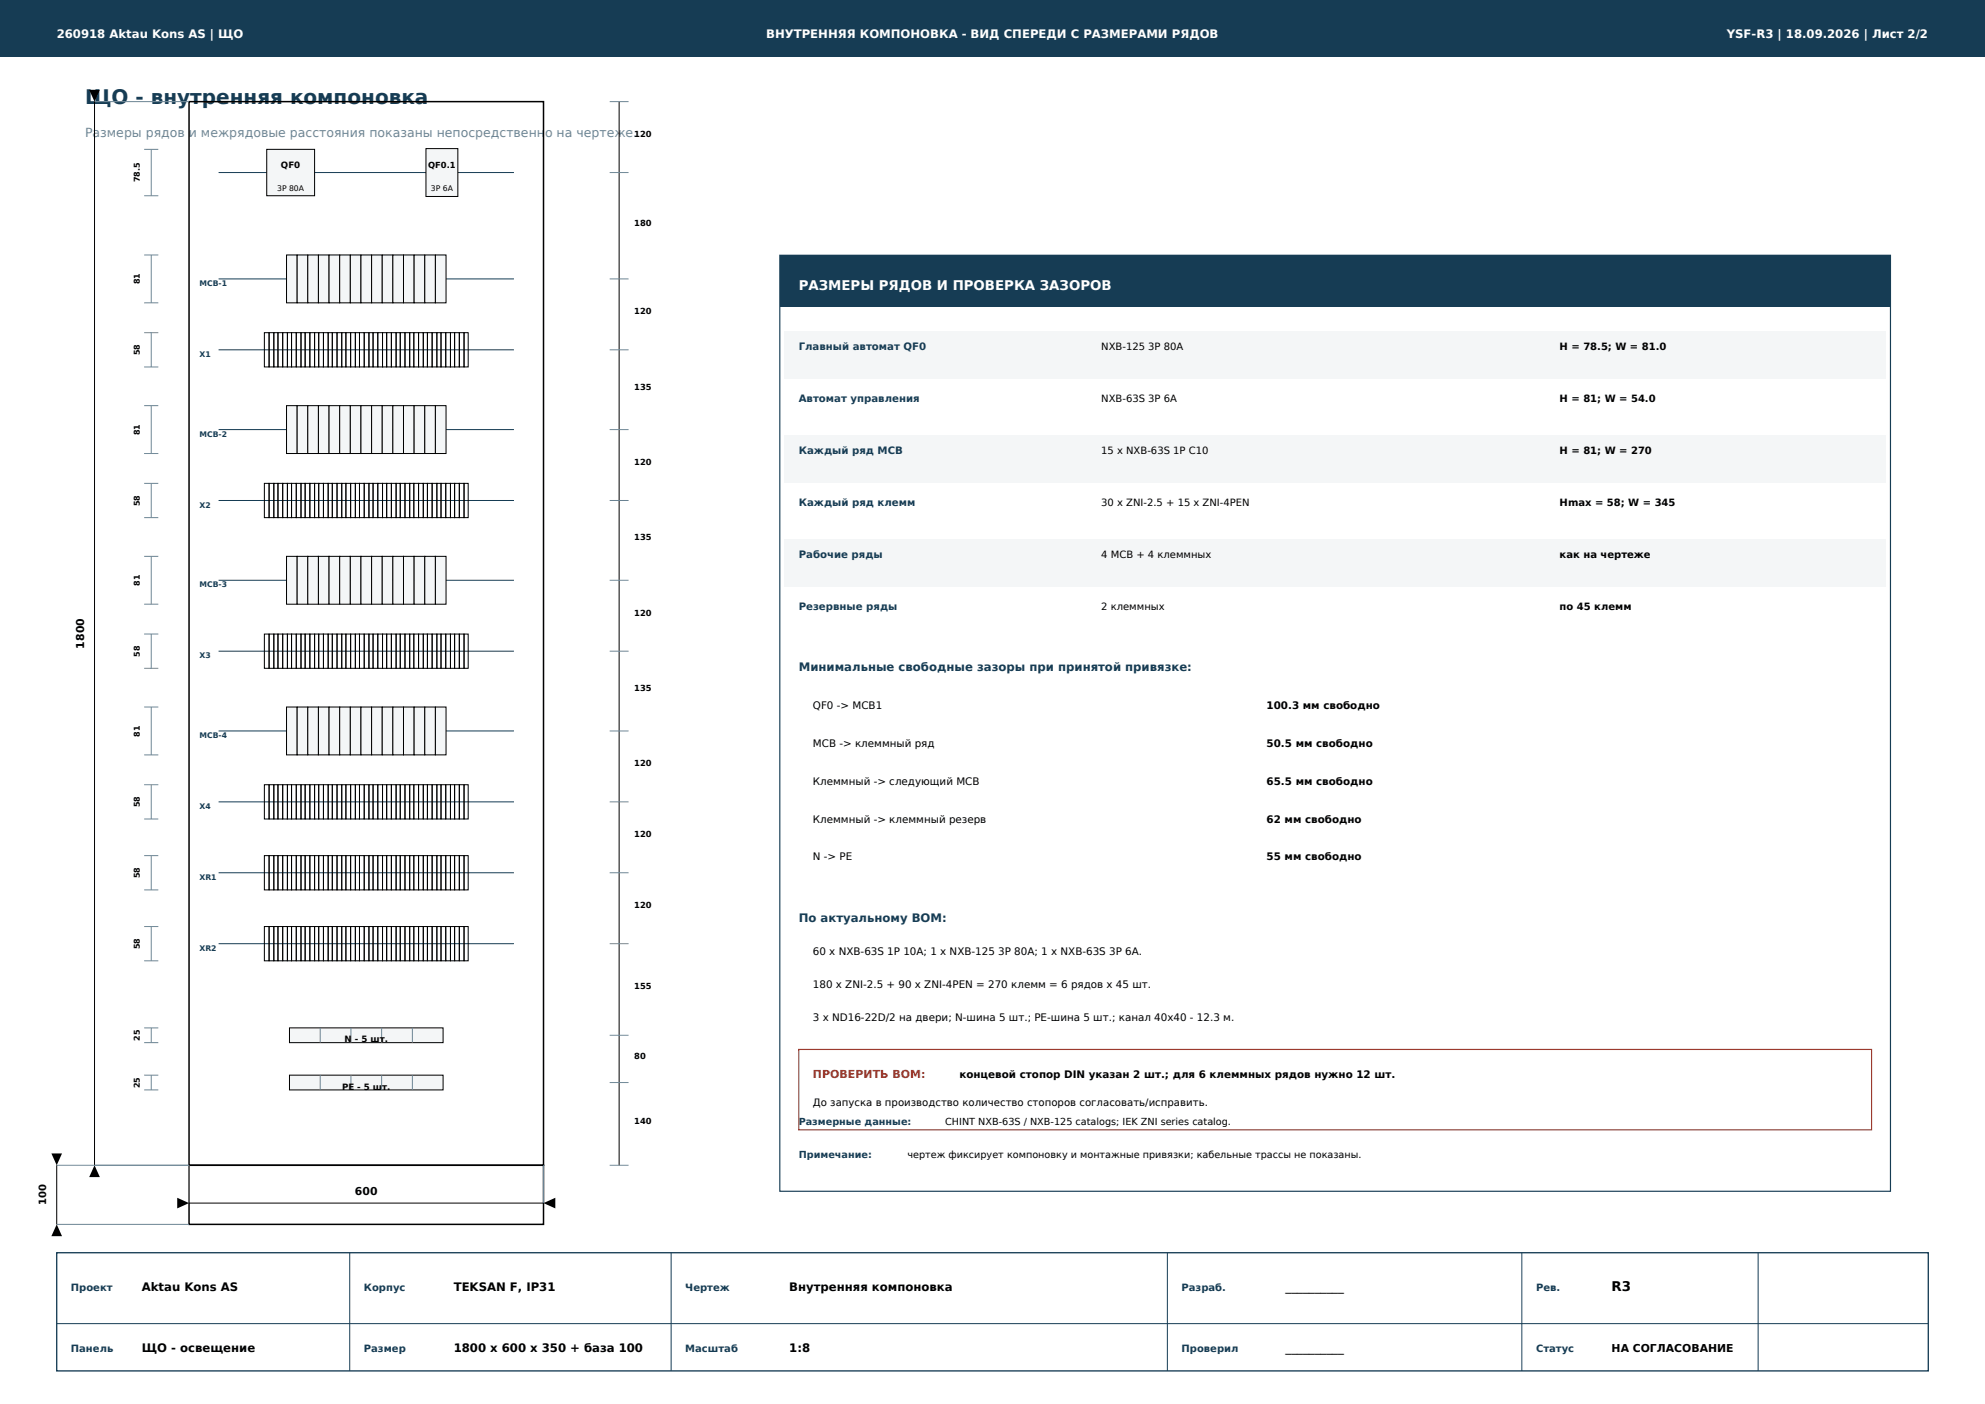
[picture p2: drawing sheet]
<svg xmlns="http://www.w3.org/2000/svg" width="420mm" height="297mm" viewBox="0 0 420 297" stroke-linecap="round" stroke-linejoin="round" font-family="sans-serif">
<path d="M0 0h420v12h-420z" fill-rule="evenodd" fill="#163c54"/>
<path d="M40 21.5h75v225h-75zM40 246.5h75v12.5h-75z" fill="none" stroke="#000" stroke-width=".32"/>
<path d="M46.3 36.5h62.4" fill="none" stroke="#163c54" stroke-width=".21"/>
<g fill="#f4f6f7" stroke="#000" stroke-width=".21">
<path d="M56.4 31.6h10.2v9.8h-10.2z" fill-rule="evenodd"/>
<path d="M90.1 31.4h6.8v10.2h-6.8z" fill-rule="evenodd"/>
</g>
<path d="M46.3 59h62.4" fill="none" stroke="#163c54" stroke-width=".21"/>
<g fill="#f4f6f7" stroke="#000" stroke-width=".21">
<path d="M60.6 53.9h2.3v10.2h-2.3z" fill-rule="evenodd"/>
<path d="M62.9 53.9h2.2v10.2h-2.2z" fill-rule="evenodd"/>
<path d="M65.1 53.9h2.3v10.2h-2.3z" fill-rule="evenodd"/>
<path d="M67.4 53.9h2.2v10.2h-2.2z" fill-rule="evenodd"/>
<path d="M69.6 53.9h2.3v10.2h-2.3z" fill-rule="evenodd"/>
<path d="M71.9 53.9h2.2v10.2h-2.2z" fill-rule="evenodd"/>
<path d="M74.1 53.9h2.3v10.2h-2.3z" fill-rule="evenodd"/>
<path d="M76.4 53.9h2.2v10.2h-2.2z" fill-rule="evenodd"/>
<path d="M78.6 53.9h2.3v10.2h-2.3z" fill-rule="evenodd"/>
<path d="M80.9 53.9h2.2v10.2h-2.2z" fill-rule="evenodd"/>
<path d="M83.1 53.9h2.3v10.2h-2.3z" fill-rule="evenodd"/>
<path d="M85.4 53.9h2.2v10.2h-2.2z" fill-rule="evenodd"/>
<path d="M87.6 53.9h2.3v10.2h-2.3z" fill-rule="evenodd"/>
<path d="M89.9 53.9h2.2v10.2h-2.2z" fill-rule="evenodd"/>
<path d="M92.1 53.9h2.3v10.2h-2.3z" fill-rule="evenodd"/>
</g>
<path d="M46.3 74h62.4M46.3 90.9h62.4" fill="none" stroke="#163c54" stroke-width=".21"/>
<g fill="none" stroke="#000" stroke-width=".21">
<path d="M55.9 70.4h1v7.2h-1zM56.9 70.4h1v7.2h-1zM57.9 70.4h.9v7.2h-.9zM58.8 70.4h1v7.2h-1zM59.8 70.4h1v7.2h-1zM60.8 70.4h.9v7.2h-.9zM61.7 70.4h1v7.2h-1zM62.7 70.4h1v7.2h-1zM63.7 70.4h.9v7.2h-.9zM64.6 70.4h1v7.2h-1zM65.6 70.4h1v7.2h-1zM66.6 70.4h.8v7.2h-.8z"/>
<path d="M67.4 70.4h1v7.2h-1zM68.4 70.4h1v7.2h-1zM69.4 70.4h.9v7.2h-.9zM70.3 70.4h1v7.2h-1zM71.3 70.4h1v7.2h-1zM72.3 70.4h.9v7.2h-.9zM73.2 70.4h1v7.2h-1zM74.2 70.4h1v7.2h-1zM75.2 70.4h.9v7.2h-.9zM76.1 70.4h1v7.2h-1zM77.1 70.4h1v7.2h-1zM78.1 70.4h.8v7.2h-.8z"/>
<path d="M78.9 70.4h1v7.2h-1zM79.9 70.4h1v7.2h-1zM80.9 70.4h.9v7.2h-.9zM81.8 70.4h1v7.2h-1zM82.8 70.4h1v7.2h-1zM83.8 70.4h.9v7.2h-.9zM84.7 70.4h1v7.2h-1zM85.7 70.4h1v7.2h-1zM86.7 70.4h.9v7.2h-.9zM87.6 70.4h1v7.2h-1zM88.6 70.4h1v7.2h-1zM89.6 70.4h.8v7.2h-.8z"/>
<path d="M90.4 70.4h1v7.2h-1zM91.4 70.4h1v7.2h-1zM92.4 70.4h.9v7.2h-.9zM93.3 70.4h1v7.2h-1zM94.3 70.4h1v7.2h-1zM95.3 70.4h.9v7.2h-.9zM96.2 70.4h1v7.2h-1zM97.2 70.4h1v7.2h-1zM98.2 70.4h.9v7.2h-.9z"/>
</g>
<g fill="#f4f6f7" stroke="#000" stroke-width=".21">
<path d="M60.6 85.8h2.3v10.1h-2.3z" fill-rule="evenodd"/>
<path d="M62.9 85.8h2.2v10.1h-2.2z" fill-rule="evenodd"/>
<path d="M65.1 85.8h2.3v10.1h-2.3z" fill-rule="evenodd"/>
<path d="M67.4 85.8h2.2v10.1h-2.2z" fill-rule="evenodd"/>
<path d="M69.6 85.8h2.3v10.1h-2.3z" fill-rule="evenodd"/>
<path d="M71.9 85.8h2.2v10.1h-2.2z" fill-rule="evenodd"/>
<path d="M74.1 85.8h2.3v10.1h-2.3z" fill-rule="evenodd"/>
<path d="M76.4 85.8h2.2v10.1h-2.2z" fill-rule="evenodd"/>
<path d="M78.6 85.8h2.3v10.1h-2.3z" fill-rule="evenodd"/>
<path d="M80.9 85.8h2.2v10.1h-2.2z" fill-rule="evenodd"/>
<path d="M83.1 85.8h2.3v10.1h-2.3z" fill-rule="evenodd"/>
<path d="M85.4 85.8h2.2v10.1h-2.2z" fill-rule="evenodd"/>
<path d="M87.6 85.8h2.3v10.1h-2.3z" fill-rule="evenodd"/>
<path d="M89.9 85.8h2.2v10.1h-2.2z" fill-rule="evenodd"/>
<path d="M92.1 85.8h2.3v10.1h-2.3z" fill-rule="evenodd"/>
</g>
<path d="M46.3 105.9h62.4M46.3 122.8h62.4" fill="none" stroke="#163c54" stroke-width=".21"/>
<g fill="none" stroke="#000" stroke-width=".21">
<path d="M55.9 102.2h1v7.3h-1zM56.9 102.2h1v7.3h-1zM57.9 102.2h.9v7.3h-.9zM58.8 102.2h1v7.3h-1zM59.8 102.2h1v7.3h-1zM60.8 102.2h.9v7.3h-.9zM61.7 102.2h1v7.3h-1zM62.7 102.2h1v7.3h-1zM63.7 102.2h.9v7.3h-.9zM64.6 102.2h1v7.3h-1zM65.6 102.2h1v7.3h-1zM66.6 102.2h.8v7.3h-.8z"/>
<path d="M67.4 102.2h1v7.3h-1zM68.4 102.2h1v7.3h-1zM69.4 102.2h.9v7.3h-.9zM70.3 102.2h1v7.3h-1zM71.3 102.2h1v7.3h-1zM72.3 102.2h.9v7.3h-.9zM73.2 102.2h1v7.3h-1zM74.2 102.2h1v7.3h-1zM75.2 102.2h.9v7.3h-.9zM76.1 102.2h1v7.3h-1zM77.1 102.2h1v7.3h-1zM78.1 102.2h.8v7.3h-.8z"/>
<path d="M78.9 102.2h1v7.3h-1zM79.9 102.2h1v7.3h-1zM80.9 102.2h.9v7.3h-.9zM81.8 102.2h1v7.3h-1zM82.8 102.2h1v7.3h-1zM83.8 102.2h.9v7.3h-.9zM84.7 102.2h1v7.3h-1zM85.7 102.2h1v7.3h-1zM86.7 102.2h.9v7.3h-.9zM87.6 102.2h1v7.3h-1zM88.6 102.2h1v7.3h-1zM89.6 102.2h.8v7.3h-.8z"/>
<path d="M90.4 102.2h1v7.3h-1zM91.4 102.2h1v7.3h-1zM92.4 102.2h.9v7.3h-.9zM93.3 102.2h1v7.3h-1zM94.3 102.2h1v7.3h-1zM95.3 102.2h.9v7.3h-.9zM96.2 102.2h1v7.3h-1zM97.2 102.2h1v7.3h-1zM98.2 102.2h.9v7.3h-.9z"/>
</g>
<g fill="#f4f6f7" stroke="#000" stroke-width=".21">
<path d="M60.6 117.7h2.3v10.1h-2.3z" fill-rule="evenodd"/>
<path d="M62.9 117.7h2.2v10.1h-2.2z" fill-rule="evenodd"/>
<path d="M65.1 117.7h2.3v10.1h-2.3z" fill-rule="evenodd"/>
<path d="M67.4 117.7h2.2v10.1h-2.2z" fill-rule="evenodd"/>
<path d="M69.6 117.7h2.3v10.1h-2.3z" fill-rule="evenodd"/>
<path d="M71.9 117.7h2.2v10.1h-2.2z" fill-rule="evenodd"/>
<path d="M74.1 117.7h2.3v10.1h-2.3z" fill-rule="evenodd"/>
<path d="M76.4 117.7h2.2v10.1h-2.2z" fill-rule="evenodd"/>
<path d="M78.6 117.7h2.3v10.1h-2.3z" fill-rule="evenodd"/>
<path d="M80.9 117.7h2.2v10.1h-2.2z" fill-rule="evenodd"/>
<path d="M83.1 117.7h2.3v10.1h-2.3z" fill-rule="evenodd"/>
<path d="M85.4 117.7h2.2v10.1h-2.2z" fill-rule="evenodd"/>
<path d="M87.6 117.7h2.3v10.1h-2.3z" fill-rule="evenodd"/>
<path d="M89.9 117.7h2.2v10.1h-2.2z" fill-rule="evenodd"/>
<path d="M92.1 117.7h2.3v10.1h-2.3z" fill-rule="evenodd"/>
</g>
<path d="M46.3 137.8h62.4M46.3 154.6h62.4" fill="none" stroke="#163c54" stroke-width=".21"/>
<g fill="none" stroke="#000" stroke-width=".21">
<path d="M55.9 134.1h1v7.3h-1zM56.9 134.1h1v7.3h-1zM57.9 134.1h.9v7.3h-.9zM58.8 134.1h1v7.3h-1zM59.8 134.1h1v7.3h-1zM60.8 134.1h.9v7.3h-.9zM61.7 134.1h1v7.3h-1zM62.7 134.1h1v7.3h-1zM63.7 134.1h.9v7.3h-.9zM64.6 134.1h1v7.3h-1zM65.6 134.1h1v7.3h-1zM66.6 134.1h.8v7.3h-.8z"/>
<path d="M67.4 134.1h1v7.3h-1zM68.4 134.1h1v7.3h-1zM69.4 134.1h.9v7.3h-.9zM70.3 134.1h1v7.3h-1zM71.3 134.1h1v7.3h-1zM72.3 134.1h.9v7.3h-.9zM73.2 134.1h1v7.3h-1zM74.2 134.1h1v7.3h-1zM75.2 134.1h.9v7.3h-.9zM76.1 134.1h1v7.3h-1zM77.1 134.1h1v7.3h-1zM78.1 134.1h.8v7.3h-.8z"/>
<path d="M78.9 134.1h1v7.3h-1zM79.9 134.1h1v7.3h-1zM80.9 134.1h.9v7.3h-.9zM81.8 134.1h1v7.3h-1zM82.8 134.1h1v7.3h-1zM83.8 134.1h.9v7.3h-.9zM84.7 134.1h1v7.3h-1zM85.7 134.1h1v7.3h-1zM86.7 134.1h.9v7.3h-.9zM87.6 134.1h1v7.3h-1zM88.6 134.1h1v7.3h-1zM89.6 134.1h.8v7.3h-.8z"/>
<path d="M90.4 134.1h1v7.3h-1zM91.4 134.1h1v7.3h-1zM92.4 134.1h.9v7.3h-.9zM93.3 134.1h1v7.3h-1zM94.3 134.1h1v7.3h-1zM95.3 134.1h.9v7.3h-.9zM96.2 134.1h1v7.3h-1zM97.2 134.1h1v7.3h-1zM98.2 134.1h.9v7.3h-.9z"/>
</g>
<g fill="#f4f6f7" stroke="#000" stroke-width=".21">
<path d="M60.6 149.6h2.3v10.1h-2.3z" fill-rule="evenodd"/>
<path d="M62.9 149.6h2.2v10.1h-2.2z" fill-rule="evenodd"/>
<path d="M65.1 149.6h2.3v10.1h-2.3z" fill-rule="evenodd"/>
<path d="M67.4 149.6h2.2v10.1h-2.2z" fill-rule="evenodd"/>
<path d="M69.6 149.6h2.3v10.1h-2.3z" fill-rule="evenodd"/>
<path d="M71.9 149.6h2.2v10.1h-2.2z" fill-rule="evenodd"/>
<path d="M74.1 149.6h2.3v10.1h-2.3z" fill-rule="evenodd"/>
<path d="M76.4 149.6h2.2v10.1h-2.2z" fill-rule="evenodd"/>
<path d="M78.6 149.6h2.3v10.1h-2.3z" fill-rule="evenodd"/>
<path d="M80.9 149.6h2.2v10.1h-2.2z" fill-rule="evenodd"/>
<path d="M83.1 149.6h2.3v10.1h-2.3z" fill-rule="evenodd"/>
<path d="M85.4 149.6h2.2v10.1h-2.2z" fill-rule="evenodd"/>
<path d="M87.6 149.6h2.3v10.1h-2.3z" fill-rule="evenodd"/>
<path d="M89.9 149.6h2.2v10.1h-2.2z" fill-rule="evenodd"/>
<path d="M92.1 149.6h2.3v10.1h-2.3z" fill-rule="evenodd"/>
</g>
<path d="M46.3 169.6h62.4M46.3 184.6h62.4M46.3 199.6h62.4" fill="none" stroke="#163c54" stroke-width=".21"/>
<g fill="none" stroke="#000" stroke-width=".21">
<path d="M55.9 166h1v7.2h-1zM56.9 166h1v7.2h-1zM57.9 166h.9v7.2h-.9zM58.8 166h1v7.2h-1zM59.8 166h1v7.2h-1zM60.8 166h.9v7.2h-.9zM61.7 166h1v7.2h-1zM62.7 166h1v7.2h-1zM63.7 166h.9v7.2h-.9zM64.6 166h1v7.2h-1zM65.6 166h1v7.2h-1zM66.6 166h.8v7.2h-.8z"/>
<path d="M67.4 166h1v7.2h-1zM68.4 166h1v7.2h-1zM69.4 166h.9v7.2h-.9zM70.3 166h1v7.2h-1zM71.3 166h1v7.2h-1zM72.3 166h.9v7.2h-.9zM73.2 166h1v7.2h-1zM74.2 166h1v7.2h-1zM75.2 166h.9v7.2h-.9zM76.1 166h1v7.2h-1zM77.1 166h1v7.2h-1zM78.1 166h.8v7.2h-.8z"/>
<path d="M78.9 166h1v7.2h-1zM79.9 166h1v7.2h-1zM80.9 166h.9v7.2h-.9zM81.8 166h1v7.2h-1zM82.8 166h1v7.2h-1zM83.8 166h.9v7.2h-.9zM84.7 166h1v7.2h-1zM85.7 166h1v7.2h-1zM86.7 166h.9v7.2h-.9zM87.6 166h1v7.2h-1zM88.6 166h1v7.2h-1zM89.6 166h.8v7.2h-.8z"/>
<path d="M90.4 166h1v7.2h-1zM91.4 166h1v7.2h-1zM92.4 166h.9v7.2h-.9zM93.3 166h1v7.2h-1zM94.3 166h1v7.2h-1zM95.3 166h.9v7.2h-.9zM96.2 166h1v7.2h-1zM97.2 166h1v7.2h-1zM98.2 166h.9v7.2h-.9zM55.9 181h1v7.3h-1zM55.9 196h1v7.3h-1zM56.9 181h1v7.3h-1z"/>
<path d="M56.9 196h1v7.3h-1zM57.9 181h.9v7.3h-.9zM57.9 196h.9v7.3h-.9zM58.8 181h1v7.3h-1zM58.8 196h1v7.3h-1zM59.8 181h1v7.3h-1zM59.8 196h1v7.3h-1zM60.8 181h.9v7.3h-.9zM60.8 196h.9v7.3h-.9zM61.7 181h1v7.3h-1zM61.7 196h1v7.3h-1zM62.7 181h1v7.3h-1z"/>
<path d="M62.7 196h1v7.3h-1zM63.7 181h.9v7.3h-.9zM63.7 196h.9v7.3h-.9zM64.6 181h1v7.3h-1zM64.6 196h1v7.3h-1zM65.6 181h1v7.3h-1zM65.6 196h1v7.3h-1zM66.6 181h.8v7.3h-.8zM66.6 196h.8v7.3h-.8zM67.4 181h1v7.3h-1zM67.4 196h1v7.3h-1zM68.4 181h1v7.3h-1z"/>
<path d="M68.4 196h1v7.3h-1zM69.4 181h.9v7.3h-.9zM69.4 196h.9v7.3h-.9zM70.3 181h1v7.3h-1zM70.3 196h1v7.3h-1zM71.3 181h1v7.3h-1zM71.3 196h1v7.3h-1zM72.3 181h.9v7.3h-.9zM72.3 196h.9v7.3h-.9zM73.2 181h1v7.3h-1zM73.2 196h1v7.3h-1zM74.2 181h1v7.3h-1z"/>
<path d="M74.2 196h1v7.3h-1zM75.2 181h.9v7.3h-.9zM75.2 196h.9v7.3h-.9zM76.1 181h1v7.3h-1zM76.1 196h1v7.3h-1zM77.1 181h1v7.3h-1zM77.1 196h1v7.3h-1zM78.1 181h.8v7.3h-.8zM78.1 196h.8v7.3h-.8zM78.9 181h1v7.3h-1zM78.9 196h1v7.3h-1zM79.9 181h1v7.3h-1z"/>
<path d="M79.9 196h1v7.3h-1zM80.9 181h.9v7.3h-.9zM80.9 196h.9v7.3h-.9zM81.8 181h1v7.3h-1zM81.8 196h1v7.3h-1zM82.8 181h1v7.3h-1zM82.8 196h1v7.3h-1zM83.8 181h.9v7.3h-.9zM83.8 196h.9v7.3h-.9zM84.7 181h1v7.3h-1zM84.7 196h1v7.3h-1zM85.7 181h1v7.3h-1z"/>
<path d="M85.7 196h1v7.3h-1zM86.7 181h.9v7.3h-.9zM86.7 196h.9v7.3h-.9zM87.6 181h1v7.3h-1zM87.6 196h1v7.3h-1zM88.6 181h1v7.3h-1zM88.6 196h1v7.3h-1zM89.6 181h.8v7.3h-.8zM89.6 196h.8v7.3h-.8zM90.4 181h1v7.3h-1zM90.4 196h1v7.3h-1zM91.4 181h1v7.3h-1z"/>
<path d="M91.4 196h1v7.3h-1zM92.4 181h.9v7.3h-.9zM92.4 196h.9v7.3h-.9zM93.3 181h1v7.3h-1zM93.3 196h1v7.3h-1zM94.3 181h1v7.3h-1zM94.3 196h1v7.3h-1zM95.3 181h.9v7.3h-.9zM95.3 196h.9v7.3h-.9zM96.2 181h1v7.3h-1zM96.2 196h1v7.3h-1zM97.2 181h1v7.3h-1z"/>
<path d="M97.2 196h1v7.3h-1zM98.2 181h.9v7.3h-.9zM98.2 196h.9v7.3h-.9z"/>
</g>
<path d="M61.2 217.4h32.5v3.2h-32.5z" fill-rule="evenodd" fill="#f4f6f7" stroke="#000" stroke-width=".21"/>
<path d="M67.7 217.4v3.2M74.2 217.4v3.2M80.7 217.4v3.2M87.2 217.4v3.2" fill="none" stroke="#6e8796" stroke-width=".21"/>
<path d="M61.2 227.4h32.5v3.2h-32.5z" fill-rule="evenodd" fill="#f4f6f7" stroke="#000" stroke-width=".21"/>
<g fill="none" stroke="#6e8796" stroke-width=".21">
<path d="M20 21.5h20M30.5 31.6h3M32 31.6v9.8M129 21.5h4M129 36.5h4M30.5 41.4h3M30.5 53.9h3M32 53.9v10.2M129 59h4M30.5 64.1h3M30.5 77.6h3M30.5 70.4h3"/>
<path d="M32 70.4v7.2M129 74h4M30.5 95.9h3M30.5 85.8h3M32 85.8v10.1M129 90.9h4M30.5 109.5h3M30.5 102.3h3M30.5 117.7h3M32 102.3v7.2M32 117.7v10.1M129 105.9h4"/>
<path d="M30.5 127.8h3M30.5 134.1h3M32 134.1v7.3M129 122.8h4M129 137.8h4M30.5 141.4h3M30.5 159.7h3M30.5 149.6h3M32 149.6v10.1M129 154.6h4M30.5 173.2h3M30.5 166h3"/>
<path d="M32 166v7.2M129 169.6h4M30.5 188.3h3M30.5 181h3M30.5 196h3M32 181v7.3M32 196v7.3M129 184.6h4M129 199.6h4M30.5 203.3h3M30.5 217.4h3M32 217.4v3.2"/>
<path d="M129 219h4M30.5 220.6h3M30.5 230.6h3M30.5 227.4h3M32 227.4v3.2M67.7 227.4v3.2M74.2 227.4v3.2M80.7 227.4v3.2M87.2 227.4v3.2M129 229h4M12 246.5h28v8M12 259h28"/>
<path d="M115 246.5v8M129 246.5h4"/>
</g>
<path d="M20 21.5v225M131 21.5v225M12 246.5v12.5M40 254.5h75" fill="none" stroke="#000" stroke-width=".21"/>
<path d="M18.9 19h2.2l-1.1 2.5zM12 259l1.1 2.5h-2.2zM10.9 244h2.2l-1.1 2.5zM20 246.5l1.1 2.5h-2.2zM37.5 253.4l2.5 1.1-2.5 1.1zM115 254.5l2.5-1.1v2.2z" fill="#000"/>
<path d="M165 54h235v198h-235z" fill="none" stroke="#163c54" stroke-width=".25"/>
<path d="M165 54h235v11h-235z" fill-rule="evenodd" fill="#163c54"/>
<g fill="#f4f6f7">
<path d="M166 70.2h233v10h-233z" fill-rule="evenodd"/>
<path d="M166 92.2h233v10h-233z" fill-rule="evenodd"/>
<path d="M166 114.2h233v10h-233z" fill-rule="evenodd"/>
</g>
<path d="M169 222h227v17h-227z" fill="none" stroke="#b23a2b" stroke-width=".25"/>
<path d="M12 265h396v25h-396z" fill="none" stroke="#163c54" stroke-width=".28"/>
<path d="M74 265v25M142 265v25M247 265v25M322 265v25M372 265v25M12 280h396" fill="none" stroke="#163c54" stroke-width=".21"/>
<text font-size="4.2" fill="#163c54" x="18" y="22">ЩО - внутренняя компоновка</text>
<text font-size="2.8" fill="#fff" x="169" y="61.4">РАЗМЕРЫ РЯДОВ И ПРОВЕРКА ЗАЗОРОВ</text>
<text font-size="2.8" x="341" y="273">R3</text>
<text font-size="2.6" fill="#6e8796" x="18" y="29">Размеры рядов и межрядовые расстояния показаны непосредственно на чертеже.</text>
<g font-size="2.5" fill="#fff">
<text x="12" y="8">260918 Aktau Kons AS | ЩО</text>
<text x="162.1" y="8">ВНУТРЕННЯЯ КОМПОНОВКА - ВИД СПЕРЕДИ С РАЗМЕРАМИ РЯДОВ</text>
<text x="365.4" y="8">YSF-R3 | 18.09.2026 | Лист 2/2</text>
</g>
<g font-size="2.5" fill="#163c54">
<text x="169" y="142">Минимальные свободные зазоры при принятой привязке:</text>
<text x="169" y="195">По актуальному BOM:</text>
</g>
<g font-size="2.5">
<text x="30" y="273">Aktau Kons AS</text>
<text x="96" y="273">TEKSAN F, IP31</text>
<text x="167" y="273">Внутренняя компоновка</text>
<text x="272" y="273">__________</text>
<text x="30" y="286">ЩО - освещение</text>
<text x="96" y="286">1800 x 600 x 350 + база 100</text>
<text x="167" y="286">1:8</text>
<text x="272" y="286">__________</text>
</g>
<g font-size="2.3">
<text x="17.8" y="137.2" transform="rotate(-90 17.8 137.2)">1800</text>
<text x="75.1" y="252.7">600</text>
<text x="341" y="286">НА СОГЛАСОВАНИЕ</text>
</g>
<text font-size="2.3" fill="#b23a2b" x="172" y="228">ПРОВЕРИТЬ BOM:</text>
<g font-size="2.2" fill="#163c54">
<text x="169" y="74">Главный автомат QF0</text>
<text x="169" y="85">Автомат управления</text>
<text x="169" y="96">Каждый ряд MCB</text>
<text x="169" y="107">Каждый ряд клемм</text>
<text x="169" y="118">Рабочие ряды</text>
<text x="169" y="129">Резервные ряды</text>
</g>
<g font-size="2.2">
<text x="172" y="150">QF0 -&gt; MCB1</text>
<text x="268" y="150">100.3 мм свободно</text>
<text x="172" y="158">MCB -&gt; клеммный ряд</text>
<text x="268" y="158">50.5 мм свободно</text>
<text x="172" y="166">Клеммный -&gt; следующий MCB</text>
<text x="268" y="166">65.5 мм свободно</text>
<text x="172" y="174">Клеммный -&gt; клеммный резерв</text>
<text x="268" y="174">62 мм свободно</text>
<text x="172" y="182">N -&gt; PE</text>
<text x="268" y="182">55 мм свободно</text>
<text x="172" y="202">60 x NXB-63S 1P 10A; 1 x NXB-125 3P 80A; 1 x NXB-63S 3P 6A.</text>
<text x="172" y="209">180 x ZNI-2.5 + 90 x ZNI-4PEN = 270 клемм = 6 рядов x 45 шт.</text>
<text x="172" y="216">3 x ND16-22D/2 на двери; N-шина 5 шт.; PE-шина 5 шт.; канал 40x40 - 12.3 м.</text>
<text x="203" y="228">концевой стопор DIN указан 2 шт.; для 6 клеммных рядов нужно 12 шт.</text>
<text x="172" y="234">До запуска в производство количество стопоров согласовать/исправить.</text>
</g>
<g font-size="2.1">
<text x="233" y="74">NXB-125 3P 80A</text>
<text x="330" y="74">H = 78.5; W = 81.0</text>
<text x="233" y="85">NXB-63S 3P 6A</text>
<text x="330" y="85">H = 81; W = 54.0</text>
<text x="233" y="96">15 x NXB-63S 1P C10</text>
<text x="330" y="96">H = 81; W = 270</text>
<text x="233" y="107">30 x ZNI-2.5 + 15 x ZNI-4PEN</text>
<text x="330" y="107">Hmax = 58; W = 345</text>
<text x="233" y="118">4 MCB + 4 клеммных</text>
<text x="330" y="118">как на чертеже</text>
<text x="233" y="129">2 клеммных</text>
<text x="330" y="129">по 45 клемм</text>
<text x="9.8" y="255" transform="rotate(-90 9.8 255)">100</text>
</g>
<g font-size="2.1" fill="#163c54">
<text x="15" y="273">Проект</text>
<text x="77" y="273">Корпус</text>
<text x="145" y="273">Чертеж</text>
<text x="250" y="273">Разраб.</text>
<text x="325" y="273">Рев.</text>
<text x="15" y="286">Панель</text>
<text x="77" y="286">Размер</text>
<text x="145" y="286">Масштаб</text>
<text x="250" y="286">Проверил</text>
<text x="325" y="286">Статус</text>
</g>
<g font-size="2" fill="#163c54">
<text x="169" y="238">Размерные данные:</text>
<text x="169" y="245">Примечание:</text>
</g>
<g font-size="2">
<text x="200" y="238">CHINT NXB-63S / NXB-125 catalogs; IEK ZNI series catalog.</text>
<text x="192" y="245">чертеж фиксирует компоновку и монтажные привязки; кабельные трассы не показаны.</text>
</g>
<g font-size="1.8">
<text x="134.2" y="29">120</text>
<text x="59.5" y="35.5">QF0</text>
<text x="90.6" y="35.5">QF0.1</text>
<text x="134.2" y="47.8">180</text>
<text x="134.2" y="66.5">120</text>
<text x="134.2" y="82.4">135</text>
<text x="134.2" y="98.4">120</text>
<text x="134.2" y="114.3">135</text>
<text x="134.2" y="130.2">120</text>
<text x="134.2" y="146.2">135</text>
<text x="134.2" y="162.1">120</text>
<text x="134.2" y="177.1">120</text>
<text x="134.2" y="192.1">120</text>
<text x="134.2" y="209.3">155</text>
<text x="72.9" y="220.5">N - 5 шт.</text>
<text x="134.2" y="224">80</text>
<text x="72.4" y="230.5">PE - 5 шт.</text>
<text x="134.2" y="237.7">140</text>
</g>
<g font-size="1.7">
<text x="29.6" y="38.6" transform="rotate(-90 29.6 38.6)">78.5</text>
<text x="29.6" y="60.2" transform="rotate(-90 29.6 60.2)">81</text>
<text x="29.6" y="75.2" transform="rotate(-90 29.6 75.2)">58</text>
<text x="29.6" y="92.1" transform="rotate(-90 29.6 92.1)">81</text>
<text x="29.6" y="107.1" transform="rotate(-90 29.6 107.1)">58</text>
<text x="29.6" y="123.9" transform="rotate(-90 29.6 123.9)">81</text>
<text x="29.6" y="138.9" transform="rotate(-90 29.6 138.9)">58</text>
<text x="29.6" y="155.8" transform="rotate(-90 29.6 155.8)">81</text>
<text x="29.6" y="170.8" transform="rotate(-90 29.6 170.8)">58</text>
<text x="29.6" y="185.8" transform="rotate(-90 29.6 185.8)">58</text>
<text x="29.6" y="200.8" transform="rotate(-90 29.6 200.8)">58</text>
<text x="29.6" y="220.2" transform="rotate(-90 29.6 220.2)">25</text>
<text x="29.6" y="230.2" transform="rotate(-90 29.6 230.2)">25</text>
</g>
<g font-size="1.6">
<text x="58.6" y="40.5">3P 80A</text>
<text x="91.2" y="40.5">3P 6A</text>
</g>
<g font-size="1.6" fill="#163c54">
<text x="42.2" y="60.5">MCB-1</text>
<text x="42.2" y="75.5">X1</text>
<text x="42.2" y="92.4">MCB-2</text>
<text x="42.2" y="107.4">X2</text>
<text x="42.2" y="124.3">MCB-3</text>
<text x="42.2" y="139.2">X3</text>
<text x="42.2" y="156.1">MCB-4</text>
<text x="42.2" y="171.1">X4</text>
<text x="42.2" y="186.1">XR1</text>
<text x="42.2" y="201.1">XR2</text>
</g>
</svg>
